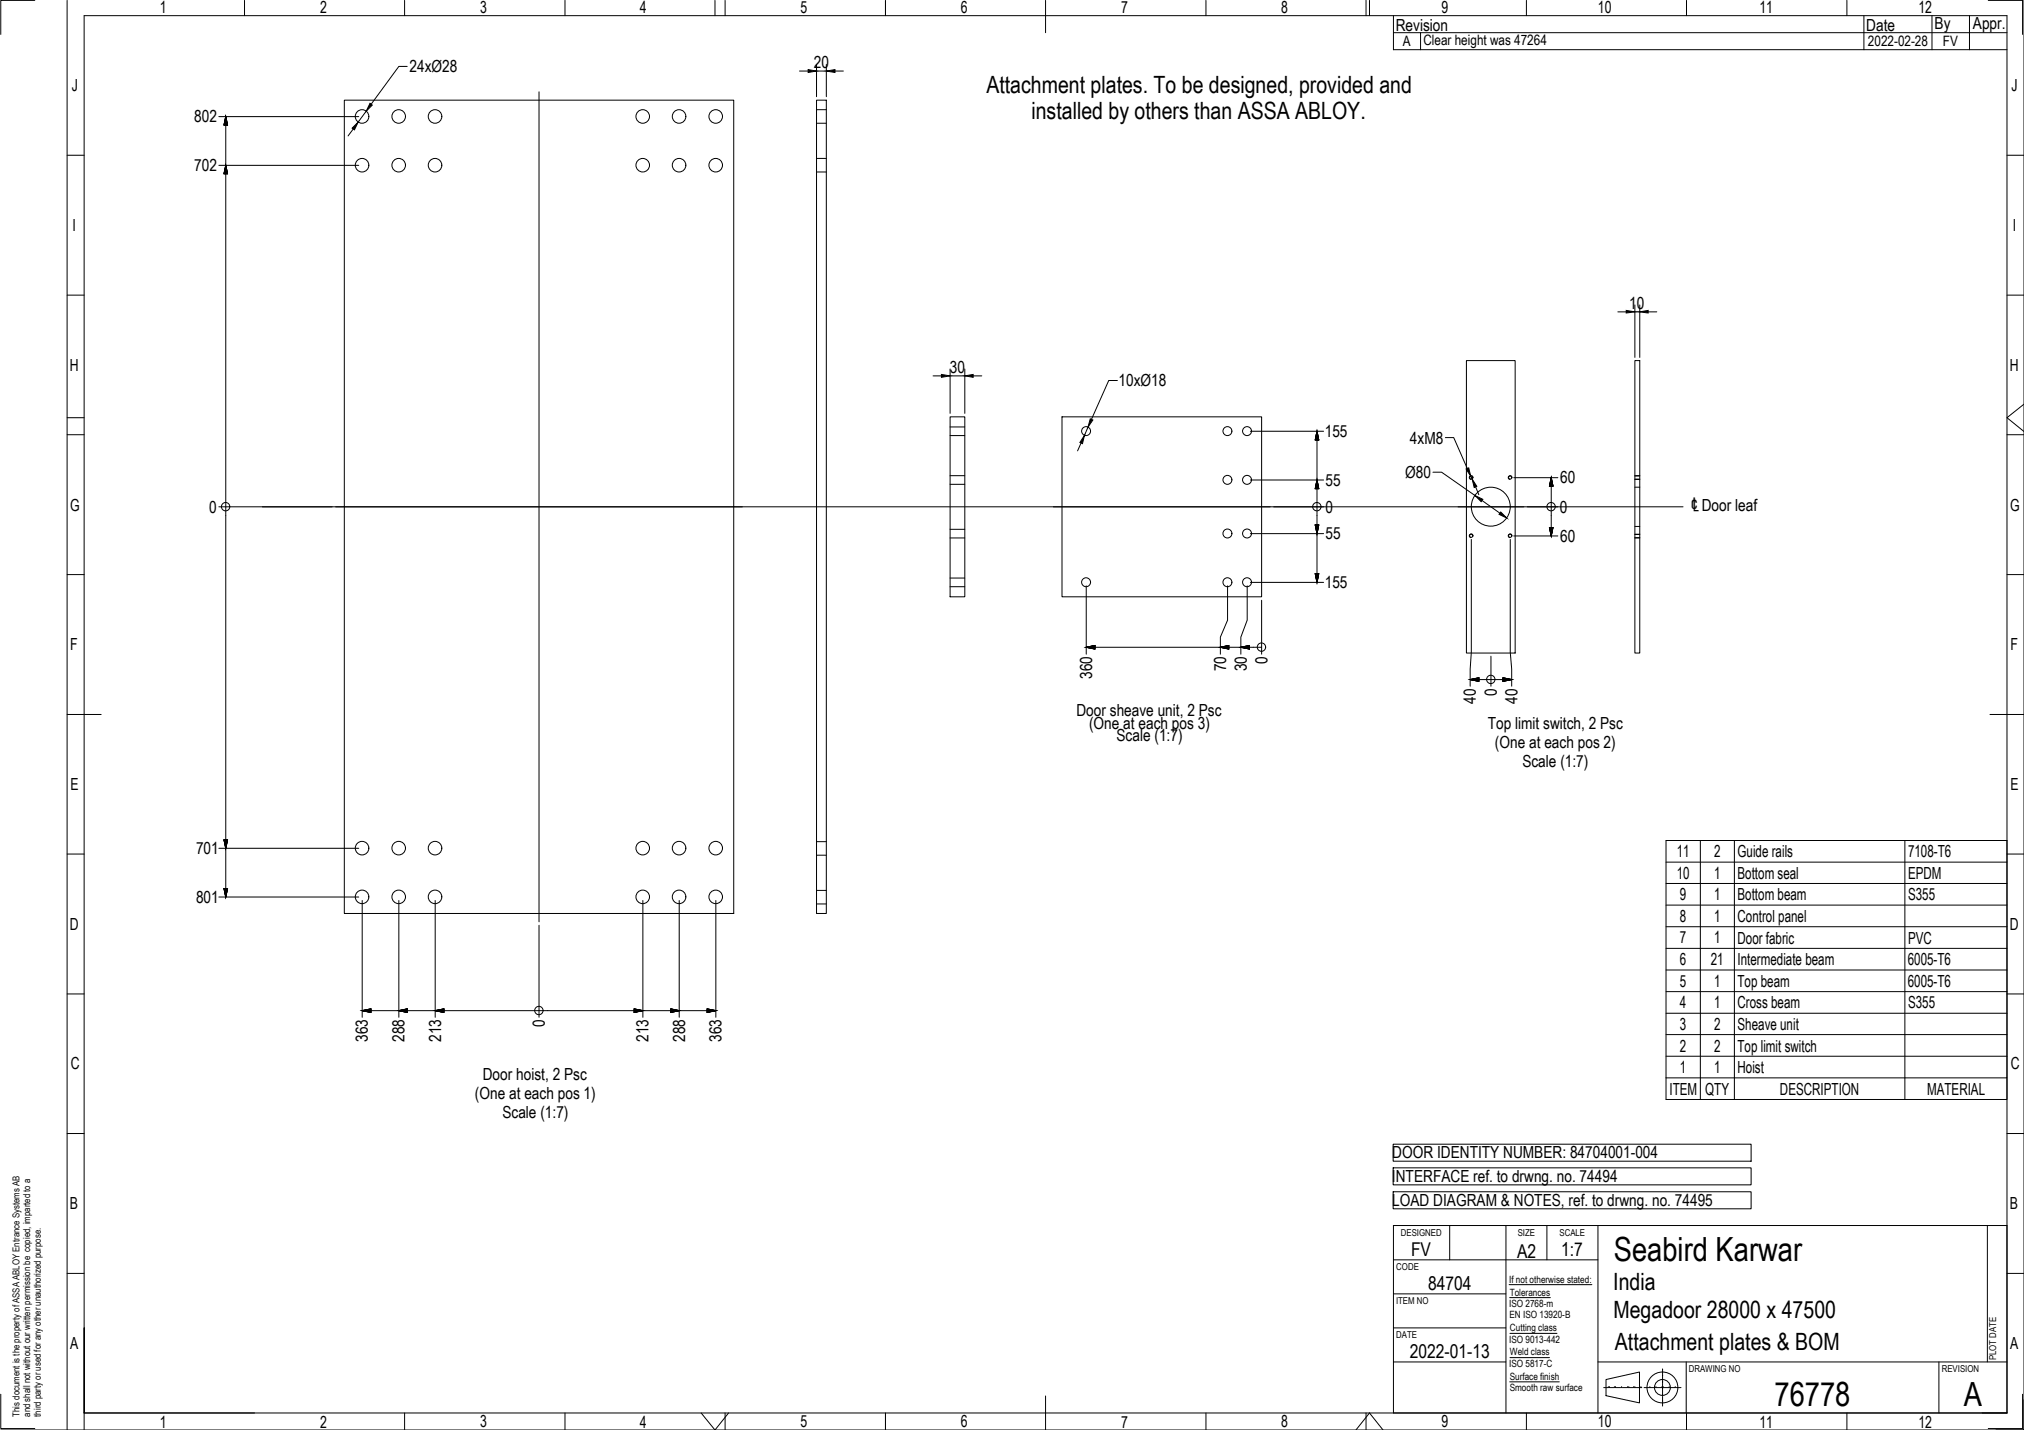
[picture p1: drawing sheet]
<svg xmlns="http://www.w3.org/2000/svg" width="297mm" height="210mm" viewBox="0 0 297 210" stroke-linecap="round" stroke-linejoin="round" font-family="sans-serif">
<!-- layer: Sketch Geometry(ISO) -->
<g fill="none" stroke="#000" stroke-width=".15">
<path d="M5.1 .1h-5v5M9.8 .1v209.8M35.9 .1v2.2M59.4 .1v2.2M82.9 .1v2.2M104.9 .1v2.2M106.4 .1v2.2M129.9 .1v2.2M153.4 .1v4.7M177 .1v2.2M200.5 .1v2.2M201 .1v2.2"/>
<path d="M204.5 2.3v5h90M204.5 4.8h90M208.5 4.8v2.5M224 .1v2.2M247.5 .1v2.2M271 .1v2.2M273.5 2.3v5M283.5 2.3v5M289 2.3v5M291.8 .1h5v5M297 .1v209.8h-296.9M9.8 22.8h2.5"/>
<path d="M294.5 22.8h2.5M9.8 43.3h2.5M294.5 43.3h2.5M297 59.3l-2.5 2 2.5 2M9.8 63.8h2.5M9.8 61.3h2.5M38.5 74.4h208.5M294.5 63.8h2.5M9.8 84.3h2.5M294.5 84.3h2.5M9.8 104.9h5M292 104.9h5"/>
<path d="M9.8 125.4h2.5M294.5 125.4h2.5M9.8 145.9h2.5M294.5 145.9h2.5M9.8 166.4h2.5M204.5 171.4h52.5v2.5h-52.5zM204.5 174.9h52.5v2.5h-52.5zM204.5 168h52.5v2.4h-52.5zM212.8 179.9v5M221 179.9v27.5M227 179.9v5M234.5 179.9v27.5"/>
<path d="M291.7 179.9v20M294.5 166.4h2.5M294.5 179.9h-90v27.5M9.8 186.9h2.5M12.3 194.9v12.5v-205.1h282.2v205.1h-282.2v2.5M204.5 194.9h16.5M204.5 189.9h16.5M204.5 184.9h30M204.5 199.9h16.5M234.5 199.9h60M247.5 199.9v7.5M284.6 199.9v7.5"/>
<path d="M294.5 186.9h2.5M.1 204.7v5h5M59.4 207.4v2.5M82.9 207.4v2.5M102.9 207.4l2 2.5 2-2.5M106.4 207.4v2.5M129.9 207.4v2.5M153.4 204.9v5M177 207.4v2.5M199 209.9l2-2.5 2 2.5M200.5 207.4v2.5M224 207.4v2.5"/>
<path d="M235.7 202.5l4.9-1.1v4.5l-4.9-1zM247.5 207.4v2.5M271 207.4v2.5M296.8 204.7v5h-5M297 205.5v4.4h-4.1"/>
<circle cx="244" cy="203.7" r="2.27"/>
<circle cx="244" cy="203.7" r="1.16"/>
</g>
<!-- layer: Center Mark(ISO) -->
<g fill="none" stroke="#000" stroke-width=".15">
<path d="M235.4 203.7h.6M236 203.7h.1M236.1 203.7h.1M236.2 203.7h.1M236.2 203.7h.7M236.9 203.7h.1M237 203.7h.1M237.1 203.7h.1M237.1 203.7h.7M237.9 203.7h.1M238 203.7h.1M238.2 203.7h.6"/>
<path d="M238.9 203.7h.1M239 203.7h.1M239.1 203.7h.6M239.8 203.7h.1M239.9 203.7h.1M240 203.7h.7M240.7 203.7h.1M240.8 203.7h.1M240.9 203.7h.1M241.3 203.7h.7M242 203.7h.1M242.1 203.7h.1"/>
<path d="M242.2 203.7h.8M243 203.7h.1M243.1 203.7h.1M243.2 203.7h.7M243.9 203.7h.1M244 203.7h.1M244 201.1h.1M244 201.1v.8M244 202h.1M244 202.2v.6M244 202.9h.1M244 203h.1"/>
<path d="M244 203.1v.6M244 203.8h.1M244 203.9h.1M244 204v.8M244 204.8h.1M244 205v.7M244 205.7h.1M244 205.9h.1M244 205.9v.5M244 201v.1M244 202v.1M244 202.9v.1"/>
<path d="M244 203.8v.1M244 204.9h.1M244 205.8h.1M244.1 203.7h.1M244.1 203.7h.7M244.8 203.7h.1M245 203.7h.1M245 203.7h.8M245.9 203.7h.1M246 203.7h.7"/>
</g>
<!-- layer: Symbols(ISO) -->
<g fill="none" stroke="#000" stroke-width=".15">
<path d="M244.5 126.5h50M244.5 129.7h50M244.5 132.9h50M244.5 136h50M244.5 139.2h50M249.5 123.4v38M254.5 123.4v38M279.6 123.4v38M244.5 158.2h50v-34.8h-50v38h50v-3.2M244.5 142.4h50M244.5 145.6h50M244.5 148.7h50"/>
<path d="M244.5 151.9h50M244.5 155h50M221.5 188.6h12.1M221.6 190.5h5.9M221.6 195.7h6.9M221.6 199.3h5.8M221.6 202.8h7.2"/>
</g>
<!-- layer: Visible Edges(ISO) -->
<g fill="none" stroke="#000" stroke-width=".15">
<path d="M50.5 14.7h57.2v119.4h-57.2zM119.8 14.7h1.5v119.4h-1.5zM215.2 52.9h7.2v43h-7.2zM239.9 52.9h.8v43h-.8zM139.4 61.2h2.2v26.4h-2.2zM155.9 61.2h29.3v26.4h-29.3z"/>
<circle cx="53.1" cy="17.1" r=".99"/>
<circle cx="58.5" cy="17.1" r=".99"/>
<circle cx="63.8" cy="17.1" r=".99"/>
<circle cx="94.3" cy="17.1" r=".99"/>
<circle cx="99.7" cy="17.1" r=".99"/>
<circle cx="105" cy="17.1" r=".99"/>
<circle cx="53.1" cy="24.2" r=".99"/>
<circle cx="58.5" cy="24.2" r=".99"/>
<circle cx="63.8" cy="24.2" r=".99"/>
<circle cx="94.3" cy="24.2" r=".99"/>
<circle cx="99.7" cy="24.2" r=".99"/>
<circle cx="105" cy="24.2" r=".99"/>
<circle cx="159.4" cy="63.3" r=".66"/>
<circle cx="180.1" cy="78.3" r=".66"/>
<circle cx="180.1" cy="70.4" r=".66"/>
<circle cx="180.1" cy="63.3" r=".66"/>
<circle cx="183" cy="78.3" r=".66"/>
<circle cx="183" cy="70.4" r=".66"/>
<circle cx="183" cy="63.3" r=".66"/>
<circle cx="215.9" cy="70.1" r=".23"/>
<circle cx="215.9" cy="78.6" r=".23"/>
<circle cx="218.8" cy="74.4" r="2.86"/>
<circle cx="221.6" cy="78.6" r=".23"/>
<circle cx="221.6" cy="70.1" r=".23"/>
<circle cx="159.4" cy="85.5" r=".66"/>
<circle cx="180.1" cy="85.5" r=".66"/>
<circle cx="183" cy="85.5" r=".66"/>
<circle cx="53.1" cy="131.6" r=".99"/>
<circle cx="53.1" cy="124.5" r=".99"/>
<circle cx="58.5" cy="124.5" r=".99"/>
<circle cx="58.5" cy="131.6" r=".99"/>
<circle cx="63.8" cy="131.6" r=".99"/>
<circle cx="63.8" cy="124.5" r=".99"/>
<circle cx="94.3" cy="131.6" r=".99"/>
<circle cx="94.3" cy="124.5" r=".99"/>
<circle cx="99.7" cy="131.6" r=".99"/>
<circle cx="99.7" cy="124.5" r=".99"/>
<circle cx="105" cy="131.6" r=".99"/>
<circle cx="105" cy="124.5" r=".99"/>
</g>
<!-- layer: Threads(ISO) -->
<path d="M216.2 78.7a.28 .28 0 0 0-.2-.3 .28 .28 0 0 0-.4 .2 .28 .28 0 0 0 .3 .3M216.2 70.1a.28 .28 0 0 0-.2-.3 .28 .28 0 0 0-.4 .2 .28 .28 0 0 0 .3 .4M221.9 70.1a.28 .28 0 0 0-.2-.3 .28 .28 0 0 0-.3 .2 .28 .28 0 0 0 .2 .4M221.9 78.7a.28 .28 0 0 0-.2-.3 .28 .28 0 0 0-.3 .2 .28 .28 0 0 0 .2 .3" fill="none" stroke="#000" stroke-width=".15"/>
<!-- layer: Centerline(ISO) -->
<path d="M79.1 13.5v121.8M49.3 74.4h59.7M154.6 74.4h31.8M214 74.4h9.6" fill="none" stroke="#000" stroke-width=".15"/>
<!-- layer: Hidden Edges(ISO) -->
<g fill="none" stroke="#000" stroke-width=".15">
<path d="M119.8 16.1h1.5M119.8 18.1h1.5M119.8 23.3h1.5M119.8 25.2h1.5M139.4 71.1h2.2M139.4 69.8h2.2M139.4 79h2.2M139.4 77.7h2.2M139.4 63.9h2.2M139.4 62.7h2.2M239.9 69.8h.8M239.9 79h.8"/>
<path d="M239.9 71.5h.8M239.9 77.3h.8M239.9 78.5h.8M239.9 78.9h.8M239.9 69.9h.8M239.9 70.3h.8M239.9 78.4h.8M239.9 70.4h.8M139.4 86.1h2.2M139.4 84.9h2.2M119.8 123.5h1.5M119.8 125.5h1.5"/>
<path d="M119.8 130.7h1.5M119.8 132.7h1.5"/>
</g>
<!-- layer: Dimensions(ISO) -->
<g fill="none" stroke="#000" stroke-width=".15">
<path d="M32.1 17.1h20.5M33.1 17.1l.3 1.2h-.5zM33.1 17.1v114.6M51.8 18.9l-.7 1.1M53.7 16.3l-1.1 1.6M59.8 9.8h-1.3l-4 5.5M117.3 10.4h1.3M119.8 9.5v4.7M119.8 10.4h1.5M121.3 9.5v4.7M122.5 10.4h1.3M32.1 24.3h20.5"/>
<path d="M33.1 24.3l.3 1.2h-.5zM136.9 55.2h1.3M139.4 54.2v6.5M139.4 55.2h2.2M141.6 54.2v6.5M142.8 55.2h1.3M164 55.9h-1.3l-2.5 5.7M237.4 45.8h1.3M239.9 44.8v7.7M239.9 45.8h.8M240.7 44.8v7.7M241.9 45.8h1.2"/>
<path d="M32.1 74.4h16.7M158.7 65l-.6 1.2M159.7 62.7l-.5 1.2M183.5 70.5h10.8M183.5 63.3h10.8M183.5 78.3h10.8M186.9 74.4h7.4M193 77.1h.5l-.2 1.2zM193.3 70.5l.2 1.2h-.5zM193.3 63.3l.2 1.3h-.5zM193.3 63.3v22.2M210.3 69.3h1.3l4.9 3.4"/>
<path d="M212.1 64.2h1.2l2 4.6M215.8 69.9l.3 .4M215.9 79.2v16.5l-.1 2.5v2.5M216.6 71.5l.4 1.1M217.5 73.5l2.6 1.8M221.6 79.2v16.5l.3 2.5v2.5M222.2 70.1h6.4M222.2 78.7h6.4M224.1 74.4h4.5M227.4 77.4h.5l-.2 1.3zM227.7 70.1l.2 1.2h-.5zM227.7 70.1v8.6"/>
<path d="M159.4 95l1.3-.2v.5zM159.4 86v10M159.4 95h25.8M179.1 95l1.2-.2v.5zM180.2 86v5l-1.1 2.5v2.5M182.1 95l1.3-.2v.5zM183 86v5l-.9 2.5v2.5M183.5 85.5h10.8M185.2 88.1v7.9M193 84.2h.5l-.2 1.3zM215.8 99.8l1.2-.3v.5zM215.8 99.8h6.1"/>
<path d="M218.8 96.3v4.4M220.6 99.5l1.3 .3-1.3 .2zM32.1 124.5h20.5M32.1 131.7h20.5M32.9 123.3h.5l-.3 1.2zM32.9 130.4h.5l-.3 1.3zM53.2 132.2v17.1M58.5 132.2v17.1M63.9 132.2v17.1M79.1 135.8v13.5M94.3 132.2v17.1M99.7 132.2v17.1"/>
<path d="M105.1 132.2v17.1M53.2 148.4l1.2-.3v.5zM53.2 148.4h51.9M58.5 148.4l1.3-.3v.5zM63.9 148.4l1.2-.3v.5zM93.1 148.1l1.2 .3-1.2 .2zM98.5 148.1l1.2 .3-1.2 .2zM103.8 148.1l1.3 .3-1.3 .2z"/>
<circle cx="33.1" cy="74.4" r=".61"/>
<circle cx="193.3" cy="74.4" r=".61"/>
<circle cx="227.6" cy="74.4" r=".61"/>
<circle cx="185.1" cy="95" r=".61"/>
<circle cx="218.8" cy="99.7" r=".61"/>
<circle cx="79.1" cy="148.3" r=".61"/>
</g>
<g fill="#000" stroke="#000" stroke-width=".15">
<path d="M52.6 17.9l-.6 1.2-.3-.3zM54.3 15.2l.3 .2-.9 .9zM118.6 10.2l1.2 .2-1.2 .2zM121.3 10.4l1.2-.2v.4zM138.2 55l1.2 .2-1.2 .2zM141.6 55.2l1.2-.2v.4zM238.7 45.6l1.2 .2-1.2 .1zM240.7 45.8l1.2-.2v.3zM159.2 63.9l-.3 1.2-.4-.1zM160 61.5l.4 .2-.7 1zM215.2 68.8l.3-.1 .3 1.2zM216.1 70.3l.6 1.1-.3 .2z"/>
<path d="M216.5 72.7l1.1 .6-.2 .3zM220.2 75.2l.9 .8-1.1-.5z"/>
<path d="M33.1 17.1l.3 1.2h-.5zM33.1 17.1l.3 1.2h-.5z"/>
<path d="M33.1 24.3l.3 1.2h-.5zM33.1 24.3l.3 1.2h-.5z"/>
<path d="M193 77.1h.5l-.2 1.2zM193 77.1h.5l-.2 1.2z"/>
<path d="M193.3 70.5l.2 1.2h-.5zM193.3 70.5l.2 1.2h-.5z"/>
<path d="M193.3 63.3l.2 1.3h-.5zM193.3 63.3l.2 1.3h-.5z"/>
<path d="M227.4 77.4h.5l-.2 1.3zM227.4 77.4h.5l-.2 1.3z"/>
<path d="M227.7 70.1l.2 1.2h-.5zM227.7 70.1l.2 1.2h-.5z"/>
<path d="M159.4 95l1.3-.2v.5zM159.4 95l1.3-.2v.5z"/>
<path d="M179.1 95l1.2-.2v.5zM179.1 95l1.2-.2v.5z"/>
<path d="M182.1 95l1.3-.2v.5zM182.1 95l1.3-.2v.5z"/>
<path d="M193 84.2h.5l-.2 1.3zM193 84.2h.5l-.2 1.3z"/>
<path d="M215.8 99.8l1.2-.3v.5zM215.8 99.8l1.2-.3v.5z"/>
<path d="M220.6 99.5l1.3 .3-1.3 .2zM220.6 99.5l1.3 .3-1.3 .2z"/>
<path d="M32.9 123.3h.5l-.3 1.2zM32.9 123.3h.5l-.3 1.2z"/>
<path d="M32.9 130.4h.5l-.3 1.3zM32.9 130.4h.5l-.3 1.3z"/>
<path d="M53.2 148.4l1.2-.3v.5zM53.2 148.4l1.2-.3v.5z"/>
<path d="M58.5 148.4l1.3-.3v.5zM58.5 148.4l1.3-.3v.5z"/>
<path d="M63.9 148.4l1.2-.3v.5zM63.9 148.4l1.2-.3v.5z"/>
<path d="M93.1 148.1l1.2 .3-1.2 .2zM93.1 148.1l1.2 .3-1.2 .2z"/>
<path d="M98.5 148.1l1.2 .3-1.2 .2zM98.5 148.1l1.2 .3-1.2 .2z"/>
<path d="M103.8 148.1l1.3 .3-1.3 .2zM103.8 148.1l1.3 .3-1.3 .2z"/>
</g>
<g font-size="4.9">
<text x="236.8" y="185.1">Seabird Karwar</text>
<text x="260.4" y="206.4">76778</text>
<text x="288.2" y="206.4">A</text>
</g>
<g font-size="3.5">
<text x="144.8" y="13.6">Attachment plates. To be designed, provided and</text>
<text x="151.4" y="17.5">installed by others than ASSA ABLOY.</text>
<text x="236.8" y="189.4">India</text>
<text x="236.8" y="193.5">Megadoor 28000 x 47500</text>
<text x="237" y="198.1">Attachment plates &amp; BOM</text>
</g>
<g font-size="2.8">
<text x="207.1" y="184.4">FV</text>
<text x="222.7" y="184.7">A2</text>
<text x="229.1" y="184.4">1:7</text>
<text x="209.6" y="189.4">84704</text>
<text x="206.9" y="199.4">2022-01-13</text>
</g>
<g font-size="2.4">
<text x="23.5" y="1.9">1</text>
<text x="47" y="1.9">2</text>
<text x="70.5" y="1.9">3</text>
<text x="93.9" y="1.9">4</text>
<text x="117.5" y="1.9">5</text>
<text x="141" y="1.9">6</text>
<text x="164.5" y="1.9">7</text>
<text x="188" y="1.9">8</text>
<text x="204.8" y="4.5">Revision</text>
<text x="211.6" y="1.9">9</text>
<text x="234.5" y="1.9">10</text>
<text x="258.2" y="1.9">11</text>
<text x="273.9" y="4.5">Date</text>
<text x="281.5" y="1.9">12</text>
<text x="283.9" y="4.2">By</text>
<text x="289.5" y="4.2">Appr.</text>
<text x="60.1" y="10.6">24xØ28</text>
<text x="119.5" y="10">20</text>
<text x="10.5" y="13.4">J</text>
<text x="28.5" y="18">802</text>
<text x="295.2" y="13.4">J</text>
<text x="28.5" y="25.1">702</text>
<text x="10.7" y="33.9">I</text>
<text x="295.4" y="33.9">I</text>
<text x="239.1" y="45.4">10</text>
<text x="10.3" y="54.5">H</text>
<text x="139.4" y="54.8">30</text>
<text x="164.2" y="56.7">10xØ18</text>
<text x="295" y="54.5">H</text>
<text x="194.4" y="64.2">155</text>
<text x="206.9" y="65.1">4xM8</text>
<text x="194.5" y="71.3">55</text>
<text x="206.2" y="70.2">Ø80</text>
<text x="229" y="71">60</text>
<text x="10.3" y="74.9">G</text>
<text x="30.7" y="75.2">0</text>
<text x="194.5" y="75.2">0</text>
<text x="228.9" y="75.2">0</text>
<text x="248" y="75.1">℄Door leaf</text>
<text x="295" y="74.9">G</text>
<text x="194.5" y="79.2">55</text>
<text x="229" y="79.6">60</text>
<text x="194.4" y="86.3">155</text>
<text x="10.3" y="95.5">F</text>
<text x="295" y="95.5">F</text>
<text x="160.3" y="99.7" transform="rotate(-90 160.3 99.7)">360</text>
<text x="179.9" y="98.5" transform="rotate(-90 179.9 98.5)">70</text>
<text x="183" y="98.5" transform="rotate(-90 183 98.5)">30</text>
<text x="186" y="97.4" transform="rotate(-90 186 97.4)">0</text>
<text x="158" y="105.1">Door sheave unit, 2 Psc</text>
<text x="159.8" y="106.9">(One at each pos 3)</text>
<text x="216.6" y="103.3" transform="rotate(-90 216.6 103.3)">40</text>
<text x="218.3" y="107.1">Top limit switch, 2 Psc</text>
<text x="219.7" y="102.1" transform="rotate(-90 219.7 102.1)">0</text>
<text x="222.7" y="103.3" transform="rotate(-90 222.7 103.3)">40</text>
<text x="163.9" y="108.8">Scale (1:7)</text>
<text x="219.4" y="109.8">(One at each pos 2)</text>
<text x="223.4" y="112.6">Scale (1:7)</text>
<text x="10.4" y="116">E</text>
<text x="295" y="116">E</text>
<text x="28.8" y="125.4">701</text>
<text x="246.1" y="125.8">11</text>
<text x="251.6" y="125.8">2</text>
<text x="255" y="125.8">Guide rails</text>
<text x="280" y="125.8">7108-T6</text>
<text x="246.1" y="129">10</text>
<text x="251.6" y="129">1</text>
<text x="255" y="129">Bottom seal</text>
<text x="280" y="129">EPDM</text>
<text x="10.3" y="136.5">D</text>
<text x="28.8" y="132.6">801</text>
<text x="246.5" y="132.2">9</text>
<text x="246.5" y="135.4">8</text>
<text x="251.6" y="132.2">1</text>
<text x="251.6" y="135.4">1</text>
<text x="255" y="132.2">Bottom beam</text>
<text x="255" y="135.4">Control panel</text>
<text x="280" y="132.2">S355</text>
<text x="295" y="136.5">D</text>
<text x="246.5" y="138.5">7</text>
<text x="246.5" y="141.7">6</text>
<text x="251.1" y="141.7">21</text>
<text x="251.6" y="138.5">1</text>
<text x="255" y="138.5">Door fabric</text>
<text x="255" y="141.7">Intermediate beam</text>
<text x="280" y="141.7">6005-T6</text>
<text x="280" y="138.5">PVC</text>
<text x="246.5" y="144.8">5</text>
<text x="246.5" y="148">4</text>
<text x="251.6" y="144.8">1</text>
<text x="251.6" y="148">1</text>
<text x="255" y="144.8">Top beam</text>
<text x="255" y="148">Cross beam</text>
<text x="280" y="144.8">6005-T6</text>
<text x="280" y="148">S355</text>
<text x="54" y="153" transform="rotate(-90 54 153)">363</text>
<text x="59.4" y="153" transform="rotate(-90 59.4 153)">288</text>
<text x="64.8" y="153" transform="rotate(-90 64.8 153)">213</text>
<text x="80" y="150.7" transform="rotate(-90 80 150.7)">0</text>
<text x="95.2" y="153" transform="rotate(-90 95.2 153)">213</text>
<text x="100.6" y="153" transform="rotate(-90 100.6 153)">288</text>
<text x="105.9" y="153" transform="rotate(-90 105.9 153)">363</text>
<text x="246.5" y="151.2">3</text>
<text x="246.5" y="154.4">2</text>
<text x="251.6" y="151.2">2</text>
<text x="251.6" y="154.4">2</text>
<text x="255" y="151.2">Sheave unit</text>
<text x="255" y="154.4">Top limit switch</text>
<text x="10.4" y="157">C</text>
<text x="69.7" y="161.3">(One at each pos 1)</text>
<text x="70.9" y="158.6">Door hoist, 2 Psc</text>
<text x="245" y="160.7">ITEM</text>
<text x="246.5" y="157.5">1</text>
<text x="250.3" y="160.7">QTY</text>
<text x="251.6" y="157.5">1</text>
<text x="255" y="157.5">Hoist</text>
<text x="261.2" y="160.7">DESCRIPTION</text>
<text x="282.8" y="160.7">MATERIAL</text>
<text x="295.1" y="157">C</text>
<text x="73.7" y="164.1">Scale (1:7)</text>
<text x="204.3" y="173.5">INTERFACE ref. to drwng. no. 74494</text>
<text x="204.3" y="170">DOOR IDENTITY NUMBER: 84704001-004</text>
<text x="10.3" y="177.5">B</text>
<text x="204.3" y="177">LOAD DIAGRAM &amp; NOTES, ref. to drwng. no. 74495</text>
<text x="295" y="177.5">B</text>
<text x="10.3" y="198">A</text>
<text x="295" y="198">A</text>
<text x="23.5" y="209.6">1</text>
<text x="47" y="209.6">2</text>
<text x="70.5" y="209.5">3</text>
<text x="93.9" y="209.6">4</text>
<text x="117.5" y="209.5">5</text>
<text x="141" y="209.5">6</text>
<text x="164.5" y="209.6">7</text>
<text x="188" y="209.5">8</text>
<text x="211.6" y="209.5">9</text>
<text x="234.5" y="209.5">10</text>
<text x="258.2" y="209.6">11</text>
<text x="281.5" y="209.6">12</text>
</g>
<g font-size="2.1">
<text x="205.9" y="6.8">A</text>
<text x="208.9" y="6.6">Clear height was 47264</text>
<text x="274.1" y="6.8">2022-02-28</text>
<text x="285.1" y="6.8">FV</text>
</g>
<g font-size="1.5">
<text x="221.5" y="188.3">If not otherwise stated:</text>
<text x="221.5" y="191.8">ISO 2768-m</text>
<text x="221.6" y="190.2">Tolerances</text>
<text x="221.5" y="197.1">ISO 9013-442</text>
<text x="221.5" y="193.5">EN ISO 13920-B</text>
<text x="221.6" y="195.4">Cutting class</text>
<text x="221.5" y="200.6">ISO 5817-C</text>
<text x="221.6" y="202.5">Surface finish</text>
<text x="221.6" y="198.9">Weld class</text>
<text x="221.6" y="204.2">Smooth raw surface</text>
</g>
<g font-size="1.4">
<text x="205.6" y="181.4">DESIGNED</text>
<text x="222.7" y="181.4">SIZE</text>
<text x="228.9" y="181.4">SCALE</text>
<text x="204.9" y="191.4">ITEM NO</text>
<text x="204.9" y="186.4">CODE</text>
<text x="204.9" y="196.4">DATE</text>
<text x="247.8" y="201.4">DRAWING NO</text>
<text x="285" y="201.4">REVISION</text>
<text x="292.9" y="199.7" transform="rotate(-90 292.9 199.7)">PLOT DATE</text>
<text x="2.9" y="208" transform="rotate(-90 2.9 208)">This document is the property of ASSA ABLOY Entrance Systems AB</text>
<text x="4.4" y="208" transform="rotate(-90 4.4 208)">and shall not without our written permission be copied, imparted to a</text>
<text x="6" y="208" transform="rotate(-90 6 208)">third party or used for any other unauthorized purpose.</text>
</g>
</svg>
